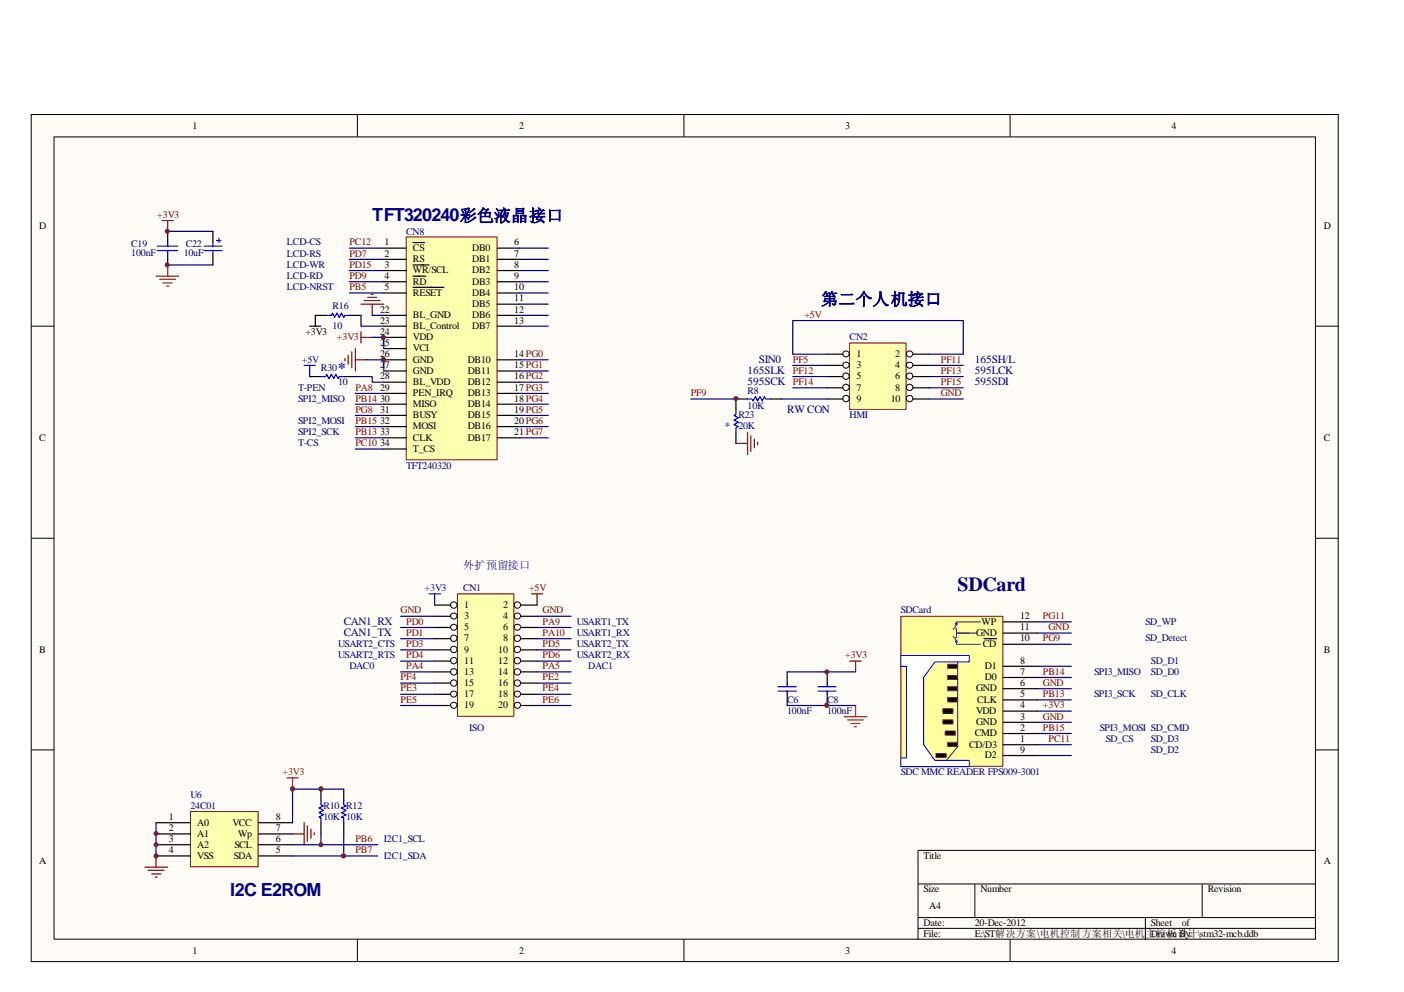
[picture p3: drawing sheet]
<svg xmlns="http://www.w3.org/2000/svg" width="297mm" height="210mm" viewBox="0 0 297 210" stroke-linecap="round" stroke-linejoin="round" font-family="sans-serif">
<path d="M6.6 24.2h276.5v179.3h-276.5z" fill="#fffcf8"/>
<g fill="none" stroke="#000" stroke-width=".21">
<path d="M6.6 24.2h276.5v179.3h-276.5zM11.4 29h266.9v169.7h-266.9zM75.6 24.2v4.8M144.7 24.2v4.8M213.7 24.2v4.8M6.6 69h4.8M278.4 69h4.8M6.6 113.9h4.8M278.4 113.9h4.8M6.6 158.7h4.8M278.4 158.7h4.8M278.4 179.9h-84.2v18.9"/>
<path d="M75.6 198.8v4.8M144.7 198.8v4.8M194.2 187h84.2M194.2 194.2h84.2M194.2 196.4h84.2M206.2 187v7.2M213.7 198.8v4.8M242.3 194.2v4.6M254.3 187v7.2"/>
</g>
<path d="M40.4 171.8h14.2v11.6h-14.2z" fill="#ffffb0"/>
<path d="M40.3 171.7h14.3v11.7h-14.3z" fill="none" stroke="#800000" stroke-width=".21"/>
<g fill="none" stroke="#000" stroke-width=".25">
<path d="M65.5 69h2.4M69.1 66.7h-2.4v2.3M73.9 66.7h2.5M33 174.1h7.3M33 176.5h7.3M33 178.7h7.3M54.7 174.1h7.2M54.7 176.5h7.2M54.7 178.7h7.2M67.9 167v2.3M67.9 174.1v2.4M72.7 167v2.3"/>
<path d="M72.7 174.1v2.4M33 181.1h7.3M54.7 181.1h7.2"/>
</g>
<path d="M60.7 164.6h2.4M61.9 164.6v2.4" fill="none" stroke="#bf0000" stroke-width=".25"/>
<path d="M33 174.1v7M61.9 178.7h18M67.9 176.5v2.2M72.7 167h-10.8v7.1M72.7 176.5v4.6M61.9 181.1h18" fill="none" stroke="#000080" stroke-width=".25"/>
<path d="M61.9 176.5h2.4M64.3 174.1v4.6M65 174.8v3.3M65.8 175.4v2M66.5 176.2v.4M30.6 183.5h4.9M31.3 184.2h3.4M32.1 184.9h1.9M32.9 185.6h.4M33 181.1v2.4" fill="none" stroke="#800000" stroke-width=".25"/>
<path d="M69.1 66.7h1l.3-.5 .4 1 .5-1 .5 1 .4-1 .5 1 .3-.5h.9M67.9 169.3v1l.5 .2-.9 .5 .9 .5-.9 .5 .9 .4-.9 .5 .4 .2v1M72.7 169.3v1l.5 .2-1 .5 1 .5-1 .5 1 .4-1 .5 .5 .2v1" fill="none" stroke="#00f" stroke-width=".25"/>
<path d="M86 50.2h19.2v47.1h-19.2z" fill="#ffffb0"/>
<path d="M85.9 50.1h19.3v47.2h-19.3z" fill="none" stroke="#800000" stroke-width=".21"/>
<g fill="none" stroke="#000" stroke-width=".25">
<path d="M35.5 49v2.3M35.5 53.7v2.4M45 49v2.3M45 53.7v2.4M81.2 52.5h4.7M81.2 54.9h4.7M81.2 57.2h4.7M81.2 59.6h4.7M87.4 51.3h2.4M87.4 56.1h3.4M87.4 58.4h2.7M105.2 52.5h4.8"/>
<path d="M105.2 54.9h4.8M105.2 57.2h4.8M105.2 59.6h4.8M65.5 79.7h2.4M72.7 79.7h2.5M81.2 62h4.7M81.2 66.7h4.7M81.2 69h4.7M81.2 71.4h4.7M81.2 73.8h4.7M81.2 76.1h4.7M81.2 78.5h4.7"/>
<path d="M87.4 60.8h2.7M90.3 60.8h3.6M105.2 62h4.8M105.2 66.7h4.8M105.2 69h4.8M105.2 76.1h4.8M105.2 78.5h4.8M105.2 64.4h4.8M81.2 80.9h4.7M81.2 83.2h4.7M81.2 85.5h4.7M81.2 87.9h4.7"/>
<path d="M81.2 90.3h4.7M81.2 92.6h4.7M81.2 95h4.7M105.2 80.9h4.8M105.2 83.2h4.8M105.2 85.5h4.8M105.2 87.9h4.8M105.2 90.3h4.8M105.2 92.6h4.8"/>
</g>
<g fill="none" stroke="#000080" stroke-width=".25">
<path d="M35.5 56.1h9.5M35.5 49h9.5M73.9 54.9h7.3M73.9 57.2h7.3M73.9 59.6h7.3M73.9 52.5h7.3M110 54.9h6M110 57.2h6M110 59.6h6M110 52.5h6M73.9 62h7.3M75.2 79.7h3.5v1.2h2.5"/>
<path d="M76.4 66.7v2.3h4.8M77.6 76.1h3.6v2.4M78.7 71.4h2.5v2.4M78.7 66.7h2.5M110 62h6M110 64.4h6M110 66.7h6M110 69h6M110 76.1h6M110 78.5h6M75.2 87.9h6M75.2 90.3h6"/>
<path d="M75.2 92.6h6M75.2 95h6M75.2 85.5h6M75.2 83.2h6M110 87.9h6M110 90.3h6M110 92.6h6M110 85.5h6M110 83.2h6M110 80.9h6"/>
</g>
<g fill="none" stroke="#800000" stroke-width=".25">
<path d="M34.3 46.7h2.4M35.5 46.7v2.3M73 75.9v.5M73.7 75.2v1.9M74.4 74.4v3.4M75.2 73.8v4.7M75.2 76.1h2.4M76.4 64.4h4.8M76.4 70.2v2.4M76.4 71.4h2.3M77 63.6h3.4M77.8 62.9h1.9"/>
<path d="M78.5 62.2h.5M78.7 64.4v2.3"/>
</g>
<g fill="none" stroke="#00f" stroke-width=".25">
<path d="M33.3 53h4.3M33.3 52.1h4.3M35.5 51.3v.8M35.5 53v.7M43.2 53h3.8M43.2 52.1h3.8M45 51.3v.8M45 53v.7M45.8 50.9h.9M46.3 50.4v.9M64.3 77.3h2.4M65.5 77.3v2.4"/>
<path d="M67.9 79.7h1l.2-.5 .5 .9 .5-.9 .5 .9 .4-.9 .5 .9 .3-.4h.9"/>
</g>
<path d="M33 58.4h4.8M33.8 59.1h3.4M34.5 59.9h1.9M35.5 56.1v2.3M35.2 60.6h.5" fill="none" stroke="#f00" stroke-width=".25"/>
<g fill="#800000" stroke="#800000" stroke-width=".21">
<circle cx="81.1" cy="71.4" r=".42"/>
<circle cx="81.1" cy="76.1" r=".45"/>
<circle cx="35.4" cy="48.9" r=".42"/>
<circle cx="35.4" cy="56.1" r=".42"/>
<circle cx="33" cy="176.4" r=".42"/>
<circle cx="33" cy="178.7" r=".42"/>
<circle cx="33" cy="181.1" r=".42"/>
<circle cx="61.9" cy="166.9" r=".45"/>
<circle cx="67.9" cy="178.7" r=".42"/>
<circle cx="72.7" cy="181.1" r=".45"/>
<circle cx="67.9" cy="166.9" r=".45"/>
</g>
<path d="M179.8 72.7h11.9v13.9h-11.9z" fill="#ffffb0"/>
<path d="M179.7 72.6h12v14h-12z" fill="none" stroke="#800000" stroke-width=".21"/>
<g fill="none" stroke="#000" stroke-width=".21">
<circle cx="179" cy="79.6" r=".68"/>
<circle cx="179" cy="74.9" r=".66"/>
<circle cx="179" cy="77.3" r=".66"/>
<circle cx="192.4" cy="79.6" r=".68"/>
<circle cx="192.5" cy="77.3" r=".66"/>
<circle cx="192.5" cy="74.9" r=".66"/>
<circle cx="179" cy="84.3" r=".68"/>
<circle cx="179" cy="82" r=".68"/>
<circle cx="192.4" cy="84.3" r=".68"/>
<circle cx="192.4" cy="82" r=".68"/>
</g>
<g fill="none" stroke="#000" stroke-width=".25">
<path d="M175 74.9h3.3M175 77.3h3.3M175 79.7h3.3M193.2 74.9h3.4M193.2 77.3h3.4M193.2 79.7h3.4M155.7 91.5v2.3M158.2 84.4h-2.5v2.3M162.9 84.4h2.5M175 82.1h3.3M175 84.4h3.3M193.2 82.1h3.4"/>
<path d="M193.2 84.4h3.4"/>
</g>
<g fill="none" stroke="#000080" stroke-width=".25">
<path d="M167.7 77.3h7.3M167.7 79.7h7.3M175 74.9h-7.3v-7.1h36.1v7.1h-7.2M196.6 77.3h7.2M196.6 79.7h7.2M146.1 84.4h9.6M165.4 84.4h9.6M167.7 82.1h7.3M196.6 82.1h7.2M196.6 84.4h7.2M219.5 150.5h7.2M219.5 145.7h7.2"/>
<path d="M219.5 143.4h7.2M219.5 157.6h7.2M219.5 148.1h7.2"/>
</g>
<path d="M155.7 93.8h2.5M158.2 91.5v4.7M158.8 92.2v3.3M159.6 92.9v1.9M160.3 93.6v.5M179.7 139.9h2.5M181 139.9v2.3" fill="none" stroke="#800000" stroke-width=".25"/>
<path d="M155.7 86.7v1l-.4 .2 .9 .5-.9 .5 .9 .4-.9 .5 .9 .5-.5 .2v1M158.2 84.4h.9l.2 .5 .6-1 .4 1 .5-1 .5 1 .4-1 .3 .5h.9" fill="none" stroke="#00f" stroke-width=".25"/>
<circle cx="155.7" cy="84.3" r=".42" fill="#800000" stroke="#800000" stroke-width=".21"/>
<path d="M178.6 151.7h4.8M179.3 152.3h3.3M180 153.1h1.9M180.8 153.8h.4M181 149.3v2.4" fill="none" stroke="#f00" stroke-width=".25"/>
<path d="M190.7 130.5h21.5v31.7h-21.5z" fill="#ffff9d"/>
<path d="M190.6 130.4h21.6v31.8h-21.6z" fill="none" stroke="#800000" stroke-width=".21"/>
<path d="M190.6 138.7h14.5v1.4h-7.3l-2.4 3.3v14.2l2.4 3.3h7.3v1.3h-14.5v-1.8h1.2v-19.4h-1.2z" fill-rule="evenodd" fill="#fff" stroke="#00f" stroke-width=".21"/>
<path d="M201.7 134.6l.7 1M202.2 133h.2v1h4.3M202.4 136.1v.2h5M202.4 132.3l-.7 .9M205.1 134h-2.7v.9h-.2M207.4 131.6h-5v.2M202.6 140.1v17.9l-2.4 2.9" fill="none" stroke="#400080" stroke-width=".21"/>
<g fill="none" stroke="#000" stroke-width=".25">
<path d="M208.2 135.1h2.6M212.3 136.3h7.2M212.3 134h7.2M212.3 131.6h7.2M166.5 142.2v2.3M166.5 146.9v2.4M175 142.2v2.3M175 146.9v2.4M212.3 141h7.2M212.3 148.1h7.2M212.3 143.4h7.2M212.3 145.7h7.2"/>
<path d="M212.3 150.5h7.2M212.3 152.8h7.2M212.3 155.2h7.2M212.3 157.6h7.2M212.3 159.9h7.2"/>
</g>
<path d="M199.6 152.4h2v.8h-2zM199.6 150h2v.9h-2zM200.1 154.8h2v.7h-2zM200.6 157.2h1.9v.7h-1.9zM200.6 147.7h1.9v.8h-1.9zM200.6 145.4h1.9v.7h-1.9zM200.6 143h1.9v.8h-1.9zM200.6 140.6h1.9v.8h-1.9zM198.1 159.5h2.1v.8h-2.1z" fill="#000"/>
<path d="M198 159.4h2.2v.9h-2.2zM199.5 152.3h2.1v.9h-2.1zM199.5 150h2.1v.9h-2.1zM200 154.7h2.1v.8h-2.1zM200.5 157.1h2v.8h-2zM200.5 147.6h2v.9h-2zM200.5 145.3h2v.8h-2zM200.5 142.9h2v.9h-2zM200.5 140.6h2v.8h-2z" fill="none" stroke="#800000" stroke-width=".21"/>
<path d="M202.2 135.6l.3 .1-.1 .3zM202.2 131.9h.3v.2h-.3z" fill="none" stroke="#00f" stroke-width=".21"/>
<path d="M219.5 136.3h7.2M219.5 134h7.2M219.5 131.6h7.2M166.5 142.2h14.5M166.5 149.3h14.5M219.5 152.8h7.2M219.5 141h7.2M219.5 159.9h7.2M219.5 155.2h7.2" fill="none" stroke="#000080" stroke-width=".25"/>
<path d="M164.6 146.2h3.9M164.6 145.3h3.9M166.5 144.5v.8M166.5 146.2v.7M173.1 146.2h3.8M173.1 145.3h3.8M175 144.5v.8M175 146.2v.7" fill="none" stroke="#00f" stroke-width=".25"/>
<g fill="#800000" stroke="#800000" stroke-width=".21">
<circle cx="174.9" cy="142.2" r=".42"/>
<circle cx="174.9" cy="149.2" r=".45"/>
</g>
<path d="M96.9 125.7h11.8v25.9h-11.8z" fill="#ffffb0"/>
<path d="M96.8 125.7h11.9v25.9h-11.9z" fill="none" stroke="#800000" stroke-width=".21"/>
<g fill="none" stroke="#000" stroke-width=".21">
<circle cx="96" cy="139.8" r=".68"/>
<circle cx="96" cy="128" r=".68"/>
<circle cx="96" cy="137.4" r=".68"/>
<circle cx="96" cy="135" r=".68"/>
<circle cx="96" cy="130.4" r=".66"/>
<circle cx="96" cy="132.7" r=".66"/>
<circle cx="109.5" cy="139.8" r=".68"/>
<circle cx="109.5" cy="135" r=".68"/>
<circle cx="109.5" cy="128" r=".68"/>
<circle cx="109.5" cy="137.4" r=".68"/>
<circle cx="109.5" cy="130.4" r=".66"/>
<circle cx="109.5" cy="132.7" r=".66"/>
<circle cx="96" cy="142.2" r=".68"/>
<circle cx="96" cy="144.5" r=".68"/>
<circle cx="96" cy="146.9" r=".66"/>
<circle cx="96" cy="149.2" r=".66"/>
<circle cx="109.5" cy="142.2" r=".68"/>
<circle cx="109.5" cy="144.5" r=".68"/>
<circle cx="109.5" cy="146.9" r=".66"/>
<circle cx="109.5" cy="149.2" r=".66"/>
</g>
<g fill="none" stroke="#000" stroke-width=".25">
<path d="M91.9 128h3.4M91.9 130.4h3.4M91.9 132.8h3.4M91.9 135.1h3.4M91.9 137.5h3.4M91.9 139.9h3.4M110.2 128h3.4M110.2 130.4h3.4M110.2 132.8h3.4M110.2 135.1h3.4M110.2 137.5h3.4M110.2 139.9h3.4"/>
<path d="M91.9 142.2h3.4M91.9 144.5h3.4M91.9 146.9h3.4M91.9 149.3h3.4M110.2 142.2h3.4M110.2 144.5h3.4M110.2 146.9h3.4M110.2 149.3h3.4"/>
</g>
<g fill="none" stroke="#000080" stroke-width=".25">
<path d="M84.8 132.8h7.1M84.8 135.1h7.1M84.8 137.5h7.1M84.8 139.9h7.1M84.8 130.4h7.1M113.6 132.8h7.2M113.6 135.1h7.2M113.6 137.5h7.2M113.6 139.9h7.2M113.6 130.4h7.2M84.8 142.2h7.1M84.8 144.5h7.1"/>
<path d="M84.8 146.9h7.1M84.8 149.3h7.1M113.6 142.2h7.2M113.6 144.5h7.2M113.6 146.9h7.2M113.6 149.3h7.2"/>
</g>
<path d="M90.8 125.7h2.4M91.9 125.7v2.3" fill="none" stroke="#00f" stroke-width=".25"/>
<path d="M112.4 125.7h2.4M113.6 125.7v2.3" fill="none" stroke="#800000" stroke-width=".25"/>
<text font-size="4.2" fill="#000080" x="202.6" y="125">SDCard</text>
<g font-size="3.8" fill="#000080">
<text x="78.7" y="46.8">TFT320240彩色液晶接口</text>
<text x="48.7" y="189.7">I2C E2ROM</text>
</g>
<text font-size="3.6" fill="#000080" x="173.7" y="64.5">第二个人机接口</text>
<text font-size="3.2" fill="#000080" x="71.5" y="79">*</text>
<g font-size="2.4" fill="#000080">
<text x="160.5" y="76.7">SIN0</text>
<text x="206.2" y="76.7">165SH/L</text>
<text x="158.2" y="79.1">165SLK</text>
<text x="158.2" y="81.5">595SCK</text>
<text x="206.2" y="79.1">595LCK</text>
<text x="206.2" y="81.5">595SDI</text>
<text x="166.5" y="87.4">RW CON</text>
<text x="153.3" y="90.9">*</text>
<text x="98" y="120.3">外扩预留接口</text>
<text x="72.7" y="134.5">CAN1_TX</text>
<text x="72.7" y="132.2">CAN1_RX</text>
</g>
<g font-size="2.1">
<text x="40.7" y="27.2">1</text>
<text x="109.8" y="27.2">2</text>
<text x="178.8" y="27.2">3</text>
<text x="247.8" y="27.2">4</text>
<text x="8.3" y="48.4">D</text>
<text x="81.4" y="51.9">1</text>
<text x="87.4" y="53.1">CS</text>
<text x="99.9" y="53.1">DB0</text>
<text x="108.8" y="51.9">6</text>
<text x="280.1" y="48.4">D</text>
<text x="81.4" y="54.3">2</text>
<text x="81.4" y="56.7">3</text>
<text x="81.4" y="59">4</text>
<text x="87.4" y="55.5">RS</text>
<text x="87.4" y="57.8">WR/SCL</text>
<text x="99.9" y="55.5">DB1</text>
<text x="99.9" y="57.8">DB2</text>
<text x="108.8" y="54.3">7</text>
<text x="108.8" y="56.7">8</text>
<text x="108.8" y="59">9</text>
<text x="81.4" y="61.4">5</text>
<text x="87.4" y="60.2">RD</text>
<text x="87.4" y="62.6">RESET</text>
<text x="99.9" y="60.2">DB3</text>
<text x="99.9" y="62.6">DB4</text>
<text x="99.9" y="65">DB5</text>
<text x="108.8" y="61.4">10</text>
<text x="108.8" y="63.8">11</text>
<text x="64.6" y="70.8">+3V3</text>
<text x="80.4" y="66.1">22</text>
<text x="80.4" y="68.5">23</text>
<text x="80.4" y="70.8">24</text>
<text x="87.4" y="67.3">BL_GND</text>
<text x="87.4" y="69.6">BL_Control</text>
<text x="87.4" y="72">VDD</text>
<text x="99.9" y="67.3">DB6</text>
<text x="99.9" y="69.6">DB7</text>
<text x="108.8" y="66.1">12</text>
<text x="108.8" y="68.5">13</text>
<text x="80.4" y="73.2">25</text>
<text x="80.4" y="75.5">26</text>
<text x="80.4" y="77.9">27</text>
<text x="87.4" y="74.4">VCI</text>
<text x="87.4" y="76.7">GND</text>
<text x="99" y="76.7">DB10</text>
<text x="108.8" y="75.5">14 PG0</text>
<text x="108.8" y="77.9">15 PG1</text>
<text x="181.2" y="75.5">1</text>
<text x="181.2" y="77.9">3</text>
<text x="189.4" y="75.5">2</text>
<text x="189.4" y="77.9">4</text>
<text x="80.4" y="80.3">28</text>
<text x="80.4" y="82.6">29</text>
<text x="87.4" y="79.1">GND</text>
<text x="87.4" y="81.5">BL_VDD</text>
<text x="87.4" y="83.8">PEN_IRQ</text>
<text x="99" y="79.1">DB11</text>
<text x="99" y="81.5">DB12</text>
<text x="99" y="83.8">DB13</text>
<text x="108.8" y="80.3">16 PG2</text>
<text x="108.8" y="82.6">17 PG3</text>
<text x="181.2" y="80.3">5</text>
<text x="181.2" y="82.6">7</text>
<text x="189.4" y="80.3">6</text>
<text x="189.4" y="82.6">8</text>
<text x="80.4" y="85">30</text>
<text x="80.4" y="87.3">31</text>
<text x="80.4" y="89.7">32</text>
<text x="87.4" y="86.2">MISO</text>
<text x="87.4" y="88.5">BUSY</text>
<text x="99" y="86.2">DB14</text>
<text x="99" y="88.5">DB15</text>
<text x="108.8" y="85">18 PG4</text>
<text x="108.8" y="87.3">19 PG5</text>
<text x="108.8" y="89.7">20 PG6</text>
<text x="181.2" y="85">9</text>
<text x="188.5" y="85">10</text>
<text x="8.3" y="93.2">C</text>
<text x="80.4" y="92">33</text>
<text x="80.4" y="94.4">34</text>
<text x="87.4" y="90.9">MOSI</text>
<text x="87.4" y="93.2">CLK</text>
<text x="87.4" y="95.6">T_CS</text>
<text x="99" y="90.9">DB16</text>
<text x="99" y="93.2">DB17</text>
<text x="108.8" y="92">21 PG7</text>
<text x="280.1" y="93.2">C</text>
<text x="98.2" y="128.6">1</text>
<text x="98.2" y="131">3</text>
<text x="106.4" y="128.6">2</text>
<text x="106.4" y="131">4</text>
<text x="215.8" y="131">12</text>
<text x="98.2" y="133.4">5</text>
<text x="98.2" y="135.7">7</text>
<text x="106.4" y="133.4">6</text>
<text x="106.4" y="135.7">8</text>
<text x="206.5" y="134.5">GND</text>
<text x="207.7" y="132.2">WP</text>
<text x="207.9" y="136.9">CD</text>
<text x="215.8" y="135.7">10</text>
<text x="215.8" y="133.4">11</text>
<text x="8.3" y="138.1">B</text>
<text x="98.2" y="138.1">9</text>
<text x="98.2" y="140.5">11</text>
<text x="98.2" y="142.8">13</text>
<text x="105.4" y="138.1">10</text>
<text x="105.4" y="140.5">12</text>
<text x="105.4" y="142.8">14</text>
<text x="208.4" y="141.7">D1</text>
<text x="208.4" y="143.9">D0</text>
<text x="215.8" y="140.5">8</text>
<text x="215.8" y="142.8">7</text>
<text x="280.1" y="138.1">B</text>
<text x="98.2" y="145.1">15</text>
<text x="98.2" y="147.5">17</text>
<text x="98.2" y="149.9">19</text>
<text x="105.4" y="145.1">16</text>
<text x="105.4" y="147.5">18</text>
<text x="105.4" y="149.9">20</text>
<text x="206.5" y="146.3">GND</text>
<text x="206.8" y="148.7">CLK</text>
<text x="215.8" y="147.5">5</text>
<text x="215.8" y="145.1">6</text>
<text x="215.8" y="149.9">4</text>
<text x="206.2" y="155.8">CMD</text>
<text x="206.5" y="151.1">VDD</text>
<text x="206.5" y="153.4">GND</text>
<text x="215.8" y="152.2">3</text>
<text x="215.8" y="154.6">2</text>
<text x="205.1" y="158.2">CD/D3</text>
<text x="208.4" y="160.5">D2</text>
<text x="215.8" y="157">1</text>
<text x="215.8" y="159.4">9</text>
<text x="35.7" y="173.5">1</text>
<text x="58.3" y="173.5">8</text>
<text x="35.7" y="175.9">2</text>
<text x="35.7" y="178.2">3</text>
<text x="41.7" y="174.7">A0</text>
<text x="41.7" y="177.1">A1</text>
<text x="41.7" y="179.3">A2</text>
<text x="49.2" y="174.7">VCC</text>
<text x="49.6" y="179.3">SCL</text>
<text x="50.4" y="177.1">Wp</text>
<text x="58.3" y="178.2">6</text>
<text x="58.3" y="175.9">7</text>
<text x="8.3" y="182.9">A</text>
<text x="35.7" y="180.5">4</text>
<text x="41.7" y="181.7">VSS</text>
<text x="49.4" y="181.7">SDA</text>
<text x="58.3" y="180.5">5</text>
<text x="195.4" y="181.7">Title</text>
<text x="280.1" y="182.9">A</text>
<text x="195.4" y="188.8">Size</text>
<text x="207.4" y="188.8">Number</text>
<text x="255.5" y="188.8">Revision</text>
<text x="195.4" y="195.9">Date:</text>
<text x="196.6" y="192.4">A4</text>
<text x="206.2" y="195.9">20-Dec-2012</text>
<text x="243.5" y="195.9">Sheet</text>
<text x="250" y="195.9">of</text>
<text x="40.7" y="201.8">1</text>
<text x="109.8" y="201.8">2</text>
<text x="178.8" y="201.8">3</text>
<text x="195.4" y="198.2">File:</text>
<text x="206.2" y="198.2">E:\ST解决方案\电机控制方案相关\电机主D控板 By:</text>
<text x="244.9" y="198.2">rawn设计\stm32-mcb.ddb</text>
<text x="247.8" y="201.8">4</text>
</g>
<g font-size="2.1" fill="#800000">
<text x="33.3" y="46.1">+3V3</text>
<text x="73.9" y="51.9">PC12</text>
<text x="73.9" y="54.3">PD7</text>
<text x="73.9" y="56.7">PD15</text>
<text x="73.9" y="59">PD9</text>
<text x="73.9" y="61.4">PB5</text>
<text x="71.3" y="72">+3V3</text>
<text x="170.2" y="67.3">+5V</text>
<text x="167.7" y="76.7">PF5</text>
<text x="199.1" y="76.7">PF11</text>
<text x="75.2" y="82.6">PA8</text>
<text x="146.1" y="83.8">PF9</text>
<text x="167.7" y="79.1">PF12</text>
<text x="167.7" y="81.5">PF14</text>
<text x="199.1" y="83.8">GND</text>
<text x="199.1" y="79.1">PF13</text>
<text x="199.1" y="81.5">PF15</text>
<text x="75.2" y="85">PB14</text>
<text x="75.2" y="89.7">PB15</text>
<text x="75.2" y="87.3">PG8</text>
<text x="75.2" y="92">PB13</text>
<text x="75.2" y="94.4">PC10</text>
<text x="111.9" y="125.1">+5V</text>
<text x="84.8" y="129.8">GND</text>
<text x="114.8" y="129.8">GND</text>
<text x="220.6" y="131">PG11</text>
<text x="85.9" y="132.2">PD0</text>
<text x="85.9" y="134.5">PD1</text>
<text x="85.9" y="136.9">PD3</text>
<text x="114.8" y="132.2">PA9</text>
<text x="114.8" y="134.5">PA10</text>
<text x="114.8" y="136.9">PD5</text>
<text x="220.6" y="135.7">PG9</text>
<text x="221.8" y="133.4">GND</text>
<text x="84.8" y="143.9">PF4</text>
<text x="85.9" y="141.7">PA4</text>
<text x="85.9" y="139.3">PD4</text>
<text x="114.8" y="141.7">PA5</text>
<text x="114.8" y="139.3">PD6</text>
<text x="114.8" y="143.9">PE2</text>
<text x="178.8" y="139.3">+3V3</text>
<text x="220.6" y="142.8">PB14</text>
<text x="84.8" y="148.7">PE5</text>
<text x="84.8" y="146.3">PE3</text>
<text x="114.8" y="148.7">PE6</text>
<text x="114.8" y="146.3">PE4</text>
<text x="220.6" y="149.9">+3V3</text>
<text x="220.6" y="145.1">GND</text>
<text x="220.6" y="147.5">PB13</text>
<text x="220.6" y="154.6">PB15</text>
<text x="220.6" y="152.2">GND</text>
<text x="221.8" y="157">PC11</text>
<text x="75.2" y="178.2">PB6</text>
<text x="75.2" y="180.5">PB7</text>
</g>
<g font-size="2.1" fill="#000080">
<text x="27.8" y="52.2">C19</text>
<text x="39.3" y="52.2">C22</text>
<text x="60.7" y="51.9">LCD-CS</text>
<text x="85.9" y="49.6">CN8</text>
<text x="27.8" y="54.1">100nF</text>
<text x="38.9" y="54.1">10uF</text>
<text x="60.7" y="54.3">LCD-RS</text>
<text x="60.7" y="56.7">LCD-WR</text>
<text x="60.7" y="59">LCD-RD</text>
<text x="60.7" y="61.4">LCD-NRST</text>
<text x="70.4" y="65.4">R16</text>
<text x="70.4" y="69.6">10</text>
<text x="179.7" y="72">CN2</text>
<text x="63.1" y="82.6">T-PEN</text>
<text x="67.9" y="78.4">R30</text>
<text x="71.5" y="81.5">10</text>
<text x="158.2" y="83.3">R8</text>
<text x="63.1" y="85">SPI2_MISO</text>
<text x="63.1" y="89.7">SPI2_MOSI</text>
<text x="156.2" y="88.5">R23</text>
<text x="158.2" y="86.6">10K</text>
<text x="179.7" y="88.5">HMI</text>
<text x="63.1" y="92">SPI2_SCK</text>
<text x="63.1" y="94.4">T-CS</text>
<text x="156.2" y="90.9">20K</text>
<text x="85.9" y="99.2">TFT240320</text>
<text x="98" y="125.1">CN1</text>
<text x="190.6" y="129.8">SDCard</text>
<text x="71.5" y="136.9">USART2_CTS</text>
<text x="122" y="132.2">USART1_TX</text>
<text x="122" y="134.5">USART1_RX</text>
<text x="122" y="136.9">USART2_TX</text>
<text x="242.3" y="135.7">SD_Detect</text>
<text x="242.3" y="132.2">SD_WP</text>
<text x="71.5" y="139.3">USART2_RTS</text>
<text x="73.9" y="141.7">DAC0</text>
<text x="122" y="139.3">USART2_RX</text>
<text x="124.5" y="141.7">DAC1</text>
<text x="231.5" y="142.8">SPI3_MISO</text>
<text x="243.5" y="140.5">SD_D1</text>
<text x="243.5" y="142.8">SD_D0</text>
<text x="166.5" y="148.7">C6</text>
<text x="175" y="148.7">C8</text>
<text x="231.5" y="147.5">SPI3_SCK</text>
<text x="243.5" y="147.5">SD_CLK</text>
<text x="99.2" y="154.6">ISO</text>
<text x="166.5" y="151.1">100nF</text>
<text x="175" y="151.1">100nF</text>
<text x="232.7" y="154.6">SPI3_MOSI SD_CMD</text>
<text x="243.5" y="157">SD_D3</text>
<text x="243.5" y="159.4">SD_D2</text>
<text x="190.6" y="164">SDC MMC READER FPS009-3001</text>
<text x="40.3" y="168.8">U6</text>
<text x="40.3" y="171.1">24C01</text>
<text x="68.4" y="171.1">R10 R12</text>
<text x="68.4" y="173.5">10K 10K</text>
<text x="81.2" y="178.2">I2C1_SCL</text>
<text x="81.2" y="181.7">I2C1_SDA</text>
</g>
<g font-size="2.1" fill="#00f">
<text x="63.8" y="76.7">+5V</text>
<text x="89.8" y="125.1">+3V3</text>
</g>
<text font-size="2.1" fill="#0c0087" x="233.9" y="157">SD_CS</text>
<text font-size="2.1" fill="#bf0000" x="59.8" y="164">+3V3</text>
</svg>
